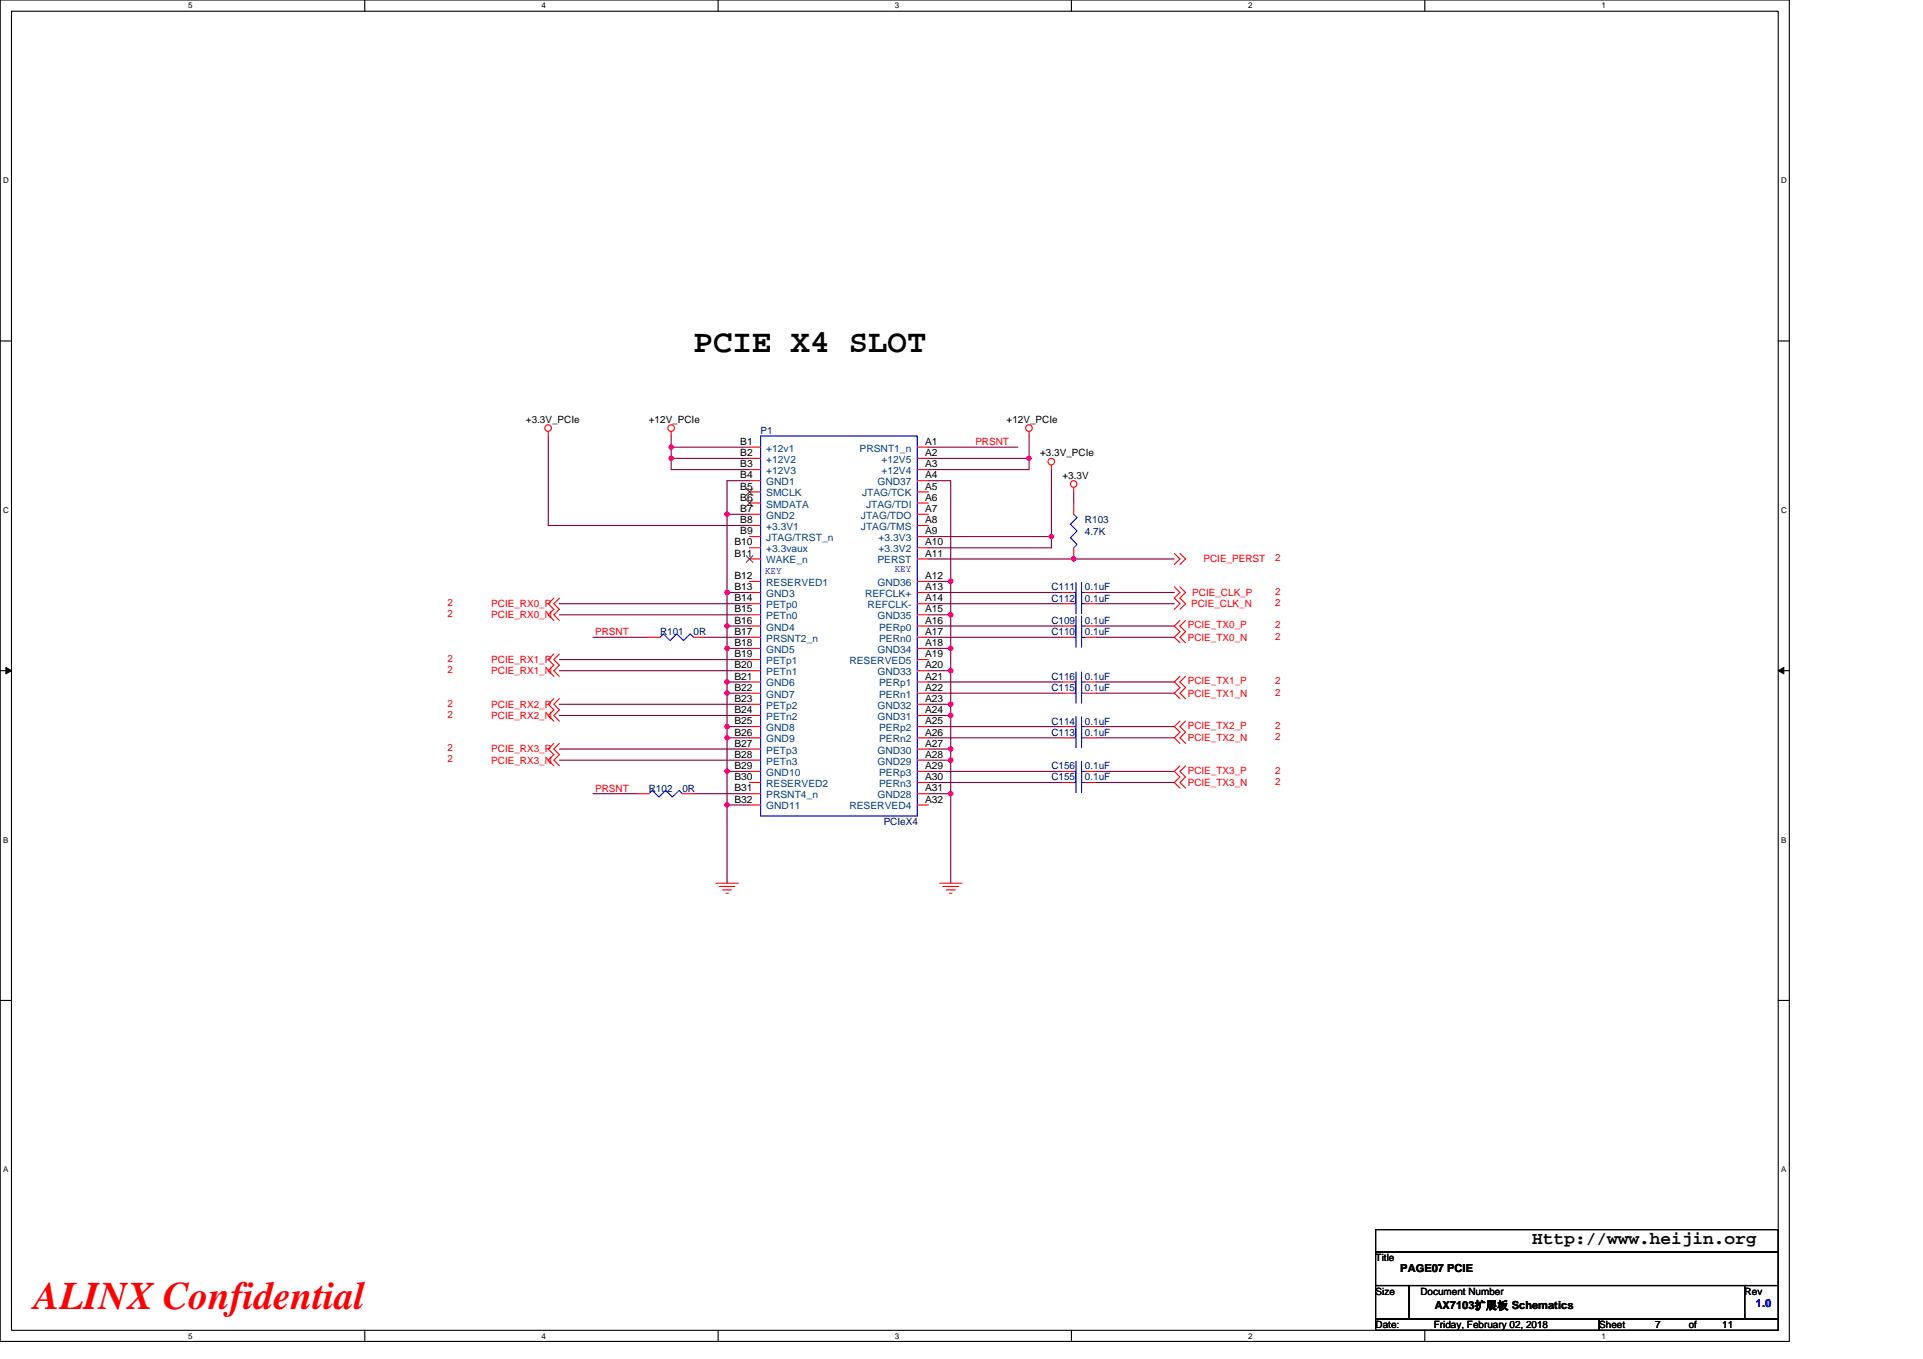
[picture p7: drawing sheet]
<svg xmlns="http://www.w3.org/2000/svg" width="297mm" height="210mm" viewBox="0 0 297 210" stroke-linecap="round" stroke-linejoin="round" font-family="sans-serif">
<path d="M0 0h276.4v207.3h-276.4zM1.8 1.7h272.9v203.8h-272.9z" fill="none" stroke="#000" stroke-width=".17"/>
<g fill="#fff">
<path d="M29.1 .2h.6v1.4h-.6z"/>
<path d="M29.1 205.7h.6v1.4h-.6z"/>
</g>
<path d="M56.3 0v1.7M56.3 205.5v1.8" fill="none" stroke="#000" stroke-width=".17"/>
<g fill="#fff">
<path d="M83.6 .2h.7v1.4h-.7z"/>
<path d="M83.6 205.7h.7v1.4h-.7z"/>
</g>
<path d="M110.9 0v1.7M110.9 205.5v1.8" fill="none" stroke="#000" stroke-width=".17"/>
<g fill="#fff">
<path d="M138.2 .2h.7v1.4h-.7z"/>
<path d="M138.2 205.7h.7v1.4h-.7z"/>
</g>
<path d="M165.5 0v1.7M165.5 205.5v1.8" fill="none" stroke="#000" stroke-width=".17"/>
<g fill="#fff">
<path d="M192.8 .2h.6v1.4h-.6z"/>
<path d="M192.8 205.7h.6v1.4h-.6z"/>
</g>
<path d="M220.1 0v1.7M220.1 205.5v1.8" fill="none" stroke="#000" stroke-width=".17"/>
<g fill="#fff">
<path d="M247.4 .2h.6v1.4h-.6z"/>
<path d="M247.4 205.7h.6v1.4h-.6z"/>
<path d="M.5 27.2h.8v1.4h-.8z"/>
<path d="M275.1 27.2h.9v1.4h-.9z"/>
<path d="M.5 78.1h.8v1.4h-.8z"/>
<path d="M275.1 78.1h.9v1.4h-.9z"/>
</g>
<path d="M0 52.7h1.8M274.7 52.7h1.7" fill="none" stroke="#000" stroke-width=".17"/>
<g fill="#fff">
<path d="M.5 129.1h.8v1.4h-.8z"/>
<path d="M275.1 129.1h.8v1.4h-.8z"/>
</g>
<path d="M0 103.6h1.8M274.7 103.6h1.7" fill="none" stroke="#000" stroke-width=".17"/>
<path d="M.9 103.1l.9 .5-.9 .5zM274.7 103.6l.8-.5v1z" fill="#000" stroke="#000" stroke-width=".15"/>
<g fill="#fff">
<path d="M.5 180h.8v1.4h-.8z"/>
<path d="M275.1 180h.8v1.4h-.8z"/>
</g>
<path d="M0 154.6h1.8M274.7 154.6h1.7M212.5 190h62.2v3.5h-62.2zM212.5 193.5h62.2v5.1h-62.2zM212.5 198.6h5.2v5.2h-5.2zM217.7 198.6h51.8v5.2h-51.8zM269.5 198.6h5.2v5.2h-5.2zM212.5 203.8h34.5v1.7h-34.5zM247 203.8h27.7v1.7h-27.7z" fill="none" stroke="#000" stroke-width=".17"/>
<g fill="none" stroke="#800040" stroke-width=".17">
<path d="M84.7 67.4v13.8h31.1M103.7 67.4v1.7M103.7 70.8h12.1M103.7 70.8v1.8h12.1M103.7 69.1v1.7M103.7 69.1h12.1M112.3 79.5h3.5M112.3 79.5v12M115.8 74.3h-3.5v5.2M143.4 69.1h13.8M143.4 74.3h3.5v15.5M143.4 70.8h15.6"/>
<path d="M159 67.4v3.4M159 70.8v1.8h-15.6M162.4 72.6v10.3M165.9 76v1.7M86.4 93.3h29.4M86.4 95h29.4M91.6 98.5h8.6M108.9 98.5h6.9M112.3 91.5h3.5M112.3 96.7h3.5M112.3 91.5v5.2M112.3 96.7v3.5"/>
<path d="M143.4 89.8h3.5M143.4 95h3.5M143.4 86.4h38M143.4 82.9h19M143.4 98.5h20.7M143.4 96.7h20.7M143.4 93.3h20.7M143.4 91.5h20.7M146.9 89.8v5.2M146.9 95v5.2M162.4 82.9v1.7h-19M169.3 91.5h12.1"/>
<path d="M169.3 93.3h12.1M169.3 98.5h12.1M169.3 96.7h12.1M86.4 101.9h29.4M86.4 103.6h29.4M86.4 108.8h29.4M86.4 110.6h29.4M86.4 115.7h29.4M86.4 117.5h29.4M112.3 100.2h3.5M112.3 105.4h3.5M112.3 107.1h3.5"/>
<path d="M112.3 112.3h3.5M112.3 114h3.5M112.3 119.2h3.5M112.3 100.2v5.2M112.3 105.4v1.7M112.3 107.1v5.2M112.3 112.3v1.7M112.3 114v5.2M112.3 119.2v5.2M143.4 100.2h3.5M143.4 103.6h3.5M143.4 108.8h3.5"/>
<path d="M143.4 110.6h3.5M143.4 115.7h3.5M143.4 117.5h3.5M143.4 107.1h20.7M143.4 105.4h20.7M143.4 114h20.7M143.4 112.3h20.7M143.4 119.2h20.7M146.9 100.2v3.4M146.9 103.6v5.2M146.9 108.8v1.8M146.9 110.6v5.1"/>
<path d="M146.9 115.7v1.8M146.9 117.5v5.1M169.3 105.4h12.1M169.3 107.1h12.1M169.3 114h12.1M169.3 112.3h12.1M169.3 119.2h12.1M91.6 122.6h6.9M107.1 122.6h8.7M112.3 124.4h3.5M112.3 124.4v12.1M143.4 122.6h3.5"/>
<path d="M143.4 120.9h20.7M146.9 122.6v13.9M169.3 120.9h12.1"/>
</g>
<g fill="#f0f" stroke="#f0f" stroke-width=".17">
<circle cx="165.8" cy="86.4" r=".34"/>
<circle cx="146.9" cy="89.8" r=".34"/>
<circle cx="146.9" cy="95" r=".34"/>
<circle cx="146.9" cy="100.2" r=".34"/>
<circle cx="146.9" cy="103.6" r=".34"/>
<circle cx="146.9" cy="108.8" r=".34"/>
<circle cx="146.9" cy="110.5" r=".34"/>
<circle cx="146.9" cy="115.7" r=".34"/>
<circle cx="146.9" cy="117.5" r=".34"/>
<circle cx="146.9" cy="122.6" r=".33"/>
<circle cx="103.7" cy="69.1" r=".34"/>
<circle cx="103.7" cy="70.8" r=".33"/>
<circle cx="158.9" cy="70.8" r=".33"/>
<circle cx="112.3" cy="79.4" r=".33"/>
<circle cx="112.3" cy="91.5" r=".34"/>
<circle cx="112.3" cy="96.7" r=".33"/>
<circle cx="112.3" cy="100.2" r=".34"/>
<circle cx="112.3" cy="105.4" r=".33"/>
<circle cx="112.3" cy="107.1" r=".34"/>
<circle cx="112.3" cy="112.3" r=".34"/>
<circle cx="112.3" cy="114" r=".33"/>
<circle cx="112.3" cy="119.2" r=".34"/>
<circle cx="112.3" cy="124.4" r=".34"/>
<circle cx="162.4" cy="82.9" r=".34"/>
</g>
<g fill="none" stroke="#f00" stroke-width=".17">
<path d="M84.7 66.7v.7M103.7 66.7v.7M115.8 69.1h1.7M115.8 70.8h1.7M115.8 72.6h1.7M115.8 74.3h1.7M115.8 76h1.7M115.8 77.7h1.7M115.8 79.5h1.7M141.7 69.1h1.7M141.7 70.8h1.7M141.7 72.6h1.7"/>
<path d="M141.7 74.3h1.7M141.7 76h1.7M141.7 77.7h1.7M141.7 79.5h1.7M159 66.7v.7M162.4 71.9v.7M165.9 75.3v.7M165.9 77.7v1.8M85.6 92.4l-.9 .9 .9 .8-.9 .9 .9 .9M86.4 92.4l-.8 .9 .8 .8-.8 .9 .8 .9M100.2 98.5h1.8M107.1 98.5h1.8"/>
<path d="M115.8 81.2h1.7M115.8 82.9h1.7M115.8 84.6h1.7M115.8 86.4h1.7M115.8 89.8h1.7M115.8 91.5h1.7M115.8 93.3h1.7M115.8 95h1.7M115.8 96.7h1.7M115.8 98.5h1.7M141.7 81.2h1.7M141.7 82.9h1.7"/>
<path d="M141.7 84.6h1.7M141.7 86.4h1.7M141.7 89.8h1.7M141.7 91.5h1.7M141.7 93.3h1.7M141.7 95h1.7M141.7 96.7h1.7M141.7 98.5h1.7M164.1 96.7h1.8M164.1 98.5h1.8M164.1 91.5h1.8M164.1 93.3h1.8"/>
<path d="M165.9 84.6v1.8M167.6 96.7h1.7M167.6 98.5h1.7M167.6 91.5h1.7M167.6 93.3h1.7M181.4 85.5l.9 .9-.9 .8M181.4 90.7l.9 .8-.9 .9 .9 .9-.9 .8M182.3 85.5l.8 .9-.8 .8M182.3 90.7l.8 .8-.8 .9 .8 .9-.8 .8M182.3 95.9l-.9 .8 .9 .9-.9 .9 .9 .8M183.1 95.9l-.8 .8 .8 .9-.8 .9 .8 .8M85.6 101l-.9 .9 .9 .9-.9 .8 .9 .9"/>
<path d="M85.6 107.9l-.9 .9 .9 .9-.9 .9 .9 .8M85.6 114.9l-.9 .8 .9 .9-.9 .9 .9 .8M86.4 101l-.8 .9 .8 .9-.8 .8 .8 .9M86.4 107.9l-.8 .9 .8 .9-.8 .9 .8 .8M86.4 114.9l-.8 .8 .8 .9-.8 .9 .8 .8M115.8 100.2h1.7M115.8 101.9h1.7M115.8 103.6h1.7M115.8 105.4h1.7M115.8 107.1h1.7M115.8 108.8h1.7M115.8 110.6h1.7"/>
<path d="M115.8 112.3h1.7M115.8 114h1.7M115.8 115.7h1.7M115.8 117.5h1.7M115.8 119.2h1.7M141.7 100.2h1.7M141.7 101.9h1.7M141.7 103.6h1.7M141.7 105.4h1.7M141.7 107.1h1.7M141.7 108.8h1.7M141.7 110.6h1.7"/>
<path d="M141.7 112.3h1.7M141.7 114h1.7M141.7 115.7h1.7M141.7 117.5h1.7M141.7 119.2h1.7M164.1 105.4h1.8M164.1 119.2h1.8M164.1 114h1.8M164.1 112.3h1.8M164.1 107.1h1.8M167.6 105.4h1.7M167.6 119.2h1.7"/>
<path d="M167.6 114h1.7M167.6 112.3h1.7M167.6 107.1h1.7M182.3 111.4l-.9 .9 .9 .8-.9 .9 .9 .9M182.3 104.5l-.9 .9 .9 .8-.9 .9 .9 .9M182.3 118.3l-.9 .9 .9 .9-.9 .8 .9 .9M183.1 111.4l-.8 .9 .8 .8-.8 .9 .8 .9M183.1 104.5l-.8 .9 .8 .8-.8 .9 .8 .9M183.1 118.3l-.8 .9 .8 .9-.8 .8 .8 .9M98.5 122.6h1.7M105.4 122.6h1.7M110.6 136.5h3.4"/>
<path d="M111.1 137h2.4M111.6 137.5h1.4M112.1 138h.4M115.8 120.9h1.7M115.8 122.6h1.7M115.8 124.4h1.7M141.7 120.9h1.7M141.7 122.6h1.7M141.7 124.4h1.7M145.1 136.5h3.5M145.6 137h2.5M146.2 137.5h1.3"/>
<path d="M146.7 138h.3M164.1 120.9h1.8M167.6 120.9h1.7"/>
<circle cx="84.7" cy="66.1" r=".51"/>
<circle cx="103.7" cy="66.1" r=".51"/>
<circle cx="158.9" cy="66.1" r=".51"/>
<circle cx="162.4" cy="71.3" r=".51"/>
<circle cx="165.8" cy="74.8" r=".51"/>
</g>
<g fill="none" stroke="#00f" stroke-width=".17">
<path d="M117.5 67.4h24.2v58.7h-24.2zM165.9 79.5l.5 .5-1 1 1 1-1 1.1 1 1-.5 .5M102 98.5l.5-.6 1 1.1 1-1.1 1.1 1.1 1-1.1 .5 .6M165.9 96.7h.3M165.9 98.5h.3M165.9 91.5h.3M165.9 93.3h.3M166.2 95.2v3.1M166.2 96.9v3.1M166.2 90v3.1M166.2 91.7v3.1M167.1 95.2v3.1"/>
<path d="M167.1 96.7h.5M167.1 96.9v3.1M167.1 98.5h.5M167.1 90v3.1M167.1 91.5h.5M167.1 91.7v3.1M167.1 93.3h.5M165.9 105.4h.3M165.9 119.2h.3M165.9 114h.3M165.9 112.3h.3M165.9 107.1h.3"/>
<path d="M166.2 103.8v3.1M166.2 119.4v3.1M166.2 117.6v3.1M166.2 112.5v3M166.2 110.7v3.1M166.2 105.5v3.1M167.1 103.8v3.1M167.1 105.4h.5M167.1 119.4v3.1M167.1 117.6v3.1M167.1 119.2h.5M167.1 112.5v3"/>
<path d="M167.1 114h.5M167.1 110.7v3.1M167.1 112.3h.5M167.1 105.5v3.1M167.1 107.1h.5M100.2 122.6l.6-.5 1 1 1-1 1.1 1 1-1 .5 .5M165.9 120.9h.3M167.1 120.9h.5"/>
</g>
<path d="M115.3 75.5l1 1M115.3 77.2l1 1.1M116.3 75.5l-1.1 1M116.3 77.2l-1.1 1.1M115.3 85.9l1 1M116.3 85.9l-1.1 1" fill="none" stroke="#804000" stroke-width=".15"/>
<text font-size="6" fill="#f00" x="5.2" y="202.3">ALINX Confidential</text>
<text font-size="5" x="107.1" y="54.3">PCIE X4 SLOT</text>
<text font-size="2.8" x="236.7" y="192.3">Http://www.heijin.org</text>
<g font-size="1.7">
<text x="216.3" y="196.6">PAGE07 PCIE</text>
<text x="221.7" y="202.3">AX7103扩展板 Schematics</text>
</g>
<text font-size="1.7" fill="#00f" x="271.2" y="202">1.0</text>
<g font-size="1.5">
<text x="81.2" y="65.3">+3.3V_PCIe</text>
<text x="100.2" y="65.3">+12V_PCIe</text>
<text x="155.5" y="65.3">+12V_PCIe</text>
<text x="114.3" y="68.7">B1</text>
<text x="114.3" y="70.5">B2</text>
<text x="142.9" y="70.5">A2</text>
<text x="142.9" y="68.7">A1</text>
<text x="160.7" y="70.5">+3.3V_PCIe</text>
<text x="114.3" y="72.2">B3</text>
<text x="114.3" y="73.9">B4</text>
<text x="114.3" y="75.6">B5</text>
<text x="114.3" y="77.4">B6</text>
<text x="142.9" y="72.2">A3</text>
<text x="142.9" y="73.9">A4</text>
<text x="142.9" y="75.6">A5</text>
<text x="142.9" y="77.4">A6</text>
<text x="164.1" y="74">+3.3V</text>
<text x="114.3" y="79.1">B7</text>
<text x="114.3" y="80.8">B8</text>
<text x="114.3" y="82.6">B9</text>
<text x="142.9" y="82.6">A9</text>
<text x="142.9" y="79.1">A7</text>
<text x="142.9" y="80.8">A8</text>
<text x="113.5" y="84.3">B10</text>
<text x="113.5" y="86">B11</text>
<text x="113.5" y="89.5">B12</text>
<text x="142.9" y="84.3">A10</text>
<text x="142.9" y="86">A11</text>
<text x="142.9" y="89.5">A12</text>
<text x="113.5" y="91.2">B13</text>
<text x="113.5" y="92.9">B14</text>
<text x="113.5" y="94.6">B15</text>
<text x="142.9" y="94.6">A15</text>
<text x="142.9" y="91.2">A13</text>
<text x="142.9" y="92.9">A14</text>
<text x="113.5" y="96.4">B16</text>
<text x="113.5" y="98.1">B17</text>
<text x="113.5" y="99.8">B18</text>
<text x="113.5" y="101.6">B19</text>
<text x="142.9" y="99.8">A18</text>
<text x="142.9" y="101.6">A19</text>
<text x="142.9" y="96.4">A16</text>
<text x="142.9" y="98.1">A17</text>
<text x="113.5" y="103.3">B20</text>
<text x="113.5" y="105">B21</text>
<text x="113.5" y="106.7">B22</text>
<text x="142.9" y="103.3">A20</text>
<text x="142.9" y="105">A21</text>
<text x="142.9" y="106.7">A22</text>
<text x="113.5" y="108.5">B23</text>
<text x="113.5" y="110.2">B24</text>
<text x="113.5" y="111.9">B25</text>
<text x="113.5" y="113.6">B26</text>
<text x="142.9" y="108.5">A23</text>
<text x="142.9" y="110.2">A24</text>
<text x="142.9" y="111.9">A25</text>
<text x="142.9" y="113.6">A26</text>
<text x="113.5" y="115.4">B27</text>
<text x="113.5" y="117.1">B28</text>
<text x="113.5" y="118.8">B29</text>
<text x="142.9" y="115.4">A27</text>
<text x="142.9" y="117.1">A28</text>
<text x="142.9" y="118.8">A29</text>
<text x="113.5" y="120.5">B30</text>
<text x="113.5" y="122.3">B31</text>
<text x="113.5" y="124">B32</text>
<text x="142.9" y="122.3">A31</text>
<text x="142.9" y="124">A32</text>
<text x="142.9" y="120.5">A30</text>
<text x="212.5" y="194.9">Title</text>
<text x="212.5" y="200">Size</text>
<text x="219.4" y="200">Document Number</text>
<text x="269.5" y="200">Rev</text>
<text x="212.5" y="205.2">Date:</text>
<text x="221.5" y="205.2">Friday, February 02, 2018</text>
<text x="247" y="205.2">Sheet</text>
<text x="255.7" y="205.2">7</text>
<text x="260.9" y="205.2">of</text>
<text x="266" y="205.2">11</text>
</g>
<g font-size="1.5" fill="#000080">
<text x="117.5" y="67">P1</text>
<text x="167.6" y="80.9">R103</text>
<text x="167.6" y="82.6">4.7K</text>
<text x="162.4" y="91.2">C111</text>
<text x="162.4" y="92.9">C112</text>
<text x="167.6" y="91.2">0.1uF</text>
<text x="167.6" y="92.9">0.1uF</text>
<text x="102" y="98.1">R101</text>
<text x="107.1" y="98.1">0R</text>
<text x="162.4" y="96.4">C109</text>
<text x="162.4" y="98.1">C110</text>
<text x="167.6" y="96.4">0.1uF</text>
<text x="167.6" y="98.1">0.1uF</text>
<text x="162.4" y="105">C116</text>
<text x="162.4" y="106.8">C115</text>
<text x="167.6" y="105">0.1uF</text>
<text x="167.6" y="106.8">0.1uF</text>
<text x="162.4" y="113.7">C113</text>
<text x="162.4" y="112">C114</text>
<text x="167.6" y="113.7">0.1uF</text>
<text x="167.6" y="112">0.1uF</text>
<text x="162.4" y="118.9">C156</text>
<text x="167.6" y="118.9">0.1uF</text>
<text x="100.2" y="122.3">R102</text>
<text x="105.4" y="122.3">0R</text>
<text x="162.4" y="120.6">C155</text>
<text x="167.6" y="120.6">0.1uF</text>
<text x="136.5" y="127.5">PCIeX4</text>
</g>
<g font-size="1.5" fill="#004080">
<text x="118.4" y="69.8">+12v1</text>
<text x="118.4" y="71.5">+12V2</text>
<text x="132.8" y="69.8">PRSNT1_n</text>
<text x="136.2" y="71.5">+12V5</text>
<text x="118.4" y="73.3">+12V3</text>
<text x="118.4" y="75">GND1</text>
<text x="118.4" y="76.7">SMCLK</text>
<text x="133.2" y="76.7">JTAG/TCK</text>
<text x="135.5" y="75">GND37</text>
<text x="136.2" y="73.3">+12V4</text>
<text x="118.4" y="78.4">SMDATA</text>
<text x="118.4" y="80.2">GND2</text>
<text x="118.4" y="81.9">+3.3V1</text>
<text x="118.4" y="83.6">JTAG/TRST_n</text>
<text x="133" y="80.2">JTAG/TDO</text>
<text x="133" y="81.9">JTAG/TMS</text>
<text x="133.8" y="78.4">JTAG/TDI</text>
<text x="135.7" y="83.6">+3.3V3</text>
<text x="118.4" y="85.3">+3.3vaux</text>
<text x="118.4" y="87.1">WAKE_n</text>
<text x="135.5" y="87.1">PERST</text>
<text x="135.7" y="85.3">+3.3V2</text>
<text x="118.4" y="90.5">RESERVED1</text>
<text x="118.4" y="92.2">GND3</text>
<text x="118.4" y="94">PETp0</text>
<text x="118.4" y="95.7">PETn0</text>
<text x="133.6" y="92.2">REFCLK+</text>
<text x="134" y="94">REFCLK-</text>
<text x="135.5" y="90.5">GND36</text>
<text x="135.5" y="95.7">GND35</text>
<text x="118.4" y="97.4">GND4</text>
<text x="118.4" y="99.2">PRSNT2_n</text>
<text x="118.4" y="100.9">GND5</text>
<text x="135.5" y="100.9">GND34</text>
<text x="135.8" y="97.4">PERp0</text>
<text x="135.8" y="99.2">PERn0</text>
<text x="118.4" y="102.6">PETp1</text>
<text x="118.4" y="104.3">PETn1</text>
<text x="118.4" y="106.1">GND6</text>
<text x="118.4" y="107.8">GND7</text>
<text x="131.2" y="102.6">RESERVED5</text>
<text x="135.5" y="104.3">GND33</text>
<text x="135.8" y="106.1">PERp1</text>
<text x="135.8" y="107.8">PERn1</text>
<text x="118.4" y="109.5">PETp2</text>
<text x="118.4" y="111.3">PETn2</text>
<text x="118.4" y="113">GND8</text>
<text x="135.5" y="109.5">GND32</text>
<text x="135.5" y="111.3">GND31</text>
<text x="135.8" y="113">PERp2</text>
<text x="118.4" y="114.7">GND9</text>
<text x="118.4" y="116.4">PETp3</text>
<text x="118.4" y="118.2">PETn3</text>
<text x="118.4" y="119.9">GND10</text>
<text x="135.5" y="116.4">GND30</text>
<text x="135.5" y="118.2">GND29</text>
<text x="135.8" y="114.7">PERn2</text>
<text x="135.8" y="119.9">PERp3</text>
<text x="118.4" y="121.6">RESERVED2</text>
<text x="118.4" y="123.3">PRSNT4_n</text>
<text x="118.4" y="125.1">GND11</text>
<text x="131.2" y="125.1">RESERVED4</text>
<text x="135.5" y="123.3">GND28</text>
<text x="135.8" y="121.6">PERn3</text>
</g>
<g font-size="1.5" fill="#f00">
<text x="150.7" y="68.7">PRSNT</text>
<text x="185.9" y="86.9">PCIE_PERST</text>
<text x="197" y="86.7">2</text>
<text x="69.1" y="93.6">2</text>
<text x="69.1" y="95.4">2</text>
<text x="75.9" y="93.8">PCIE_RX0_P</text>
<text x="75.9" y="95.5">PCIE_RX0_N</text>
<text x="184" y="93.8">PCIE_CLK_N</text>
<text x="184.2" y="92.1">PCIE_CLK_P</text>
<text x="197" y="93.6">2</text>
<text x="197" y="91.9">2</text>
<text x="91.9" y="98.1">PRSNT</text>
<text x="183.5" y="97.1">PCIE_TX0_P</text>
<text x="183.5" y="99">PCIE_TX0_N</text>
<text x="197" y="97.1">2</text>
<text x="197" y="98.8">2</text>
<text x="69.1" y="102.3">2</text>
<text x="69.1" y="104">2</text>
<text x="75.9" y="102.4">PCIE_RX1_P</text>
<text x="75.9" y="104.2">PCIE_RX1_N</text>
<text x="183.5" y="105.7">PCIE_TX1_P</text>
<text x="183.5" y="107.6">PCIE_TX1_N</text>
<text x="197" y="105.7">2</text>
<text x="197" y="107.5">2</text>
<text x="69.1" y="109.2">2</text>
<text x="69.1" y="110.9">2</text>
<text x="75.9" y="109.3">PCIE_RX2_P</text>
<text x="75.9" y="111.1">PCIE_RX2_N</text>
<text x="183.5" y="112.6">PCIE_TX2_P</text>
<text x="197" y="112.6">2</text>
<text x="69.1" y="116.1">2</text>
<text x="69.1" y="117.8">2</text>
<text x="75.9" y="116.3">PCIE_RX3_P</text>
<text x="75.9" y="118">PCIE_RX3_N</text>
<text x="183.5" y="114.5">PCIE_TX2_N</text>
<text x="183.5" y="119.5">PCIE_TX3_P</text>
<text x="197" y="119.5">2</text>
<text x="197" y="114.4">2</text>
<text x="91.9" y="122.3">PRSNT</text>
<text x="183.5" y="121.5">PCIE_TX3_N</text>
<text x="197" y="121.3">2</text>
</g>
<g font-size="1.5" fill="#00f">
<text x="118.2" y="88.6">KEY</text>
<text x="138.2" y="88.5">KEY</text>
</g>
<g font-size="1.2">
<text x="29.1" y="1.3">5</text>
<text x="83.6" y="1.3">4</text>
<text x="138.2" y="1.3">3</text>
<text x="192.8" y="1.3">2</text>
<text x="247.4" y="1.3">1</text>
<text x=".5" y="28.3">D</text>
<text x="275.1" y="28.3">D</text>
<text x=".5" y="79.2">C</text>
<text x="275.1" y="79.2">C</text>
<text x=".5" y="130.2">B</text>
<text x="275.1" y="130.2">B</text>
<text x=".5" y="181.1">A</text>
<text x="275.1" y="181.1">A</text>
<text x="29.1" y="206.8">5</text>
<text x="83.6" y="206.8">4</text>
<text x="138.2" y="206.8">3</text>
<text x="192.8" y="206.8">2</text>
<text x="247.4" y="206.8">1</text>
</g>
</svg>
